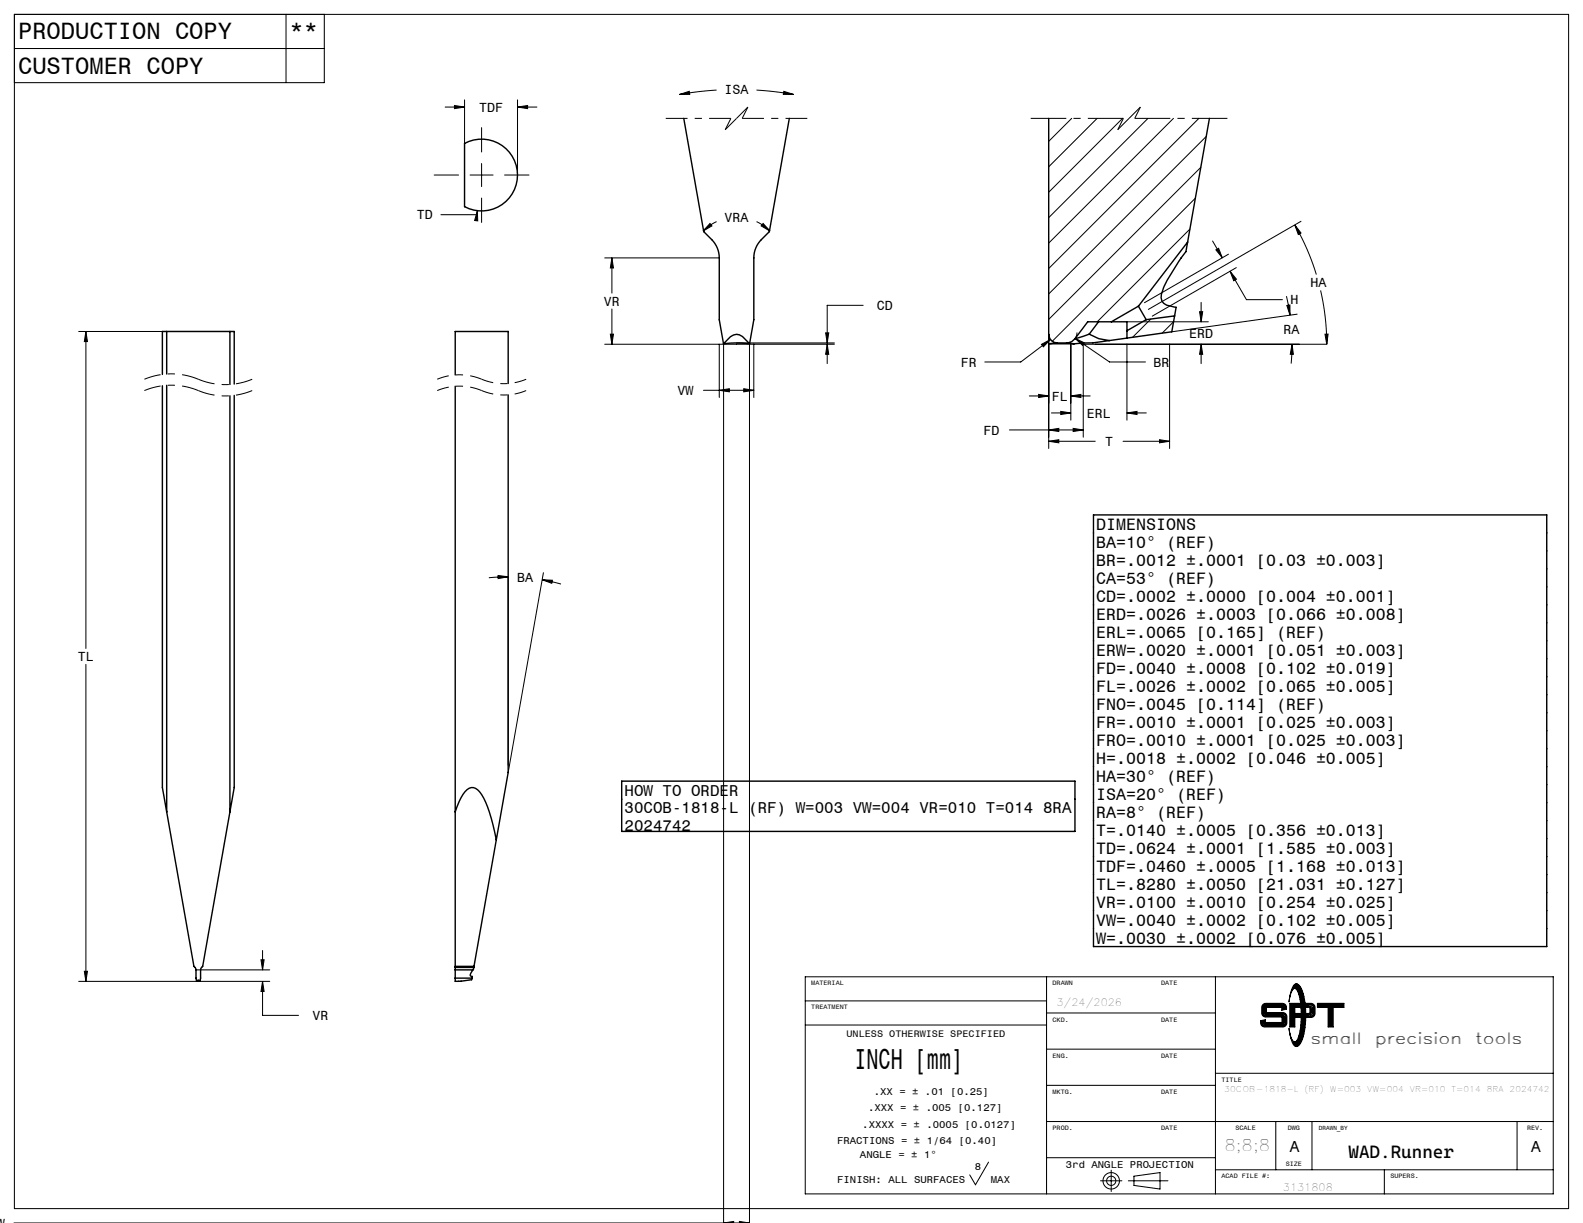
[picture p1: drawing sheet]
<svg xmlns="http://www.w3.org/2000/svg" width="279mm" height="216mm" viewBox="0 0 279 216" stroke-linecap="round" stroke-linejoin="round" font-family="sans-serif">
<g fill="none" stroke="#000" stroke-width=".25">
<path d="M82 25.3a6.3 6.3 0 0 1 9.3 5.6 6.3 6.3 0 0 1-9.3 5.6zM120.7 20.9l3.5 20a8.9 8.9 0 0 1 2.2 2.5l.4 .8 .2 1.3v10.9l.7 4.3M139.3 20.9l-3.5 20a8.9 8.9 0 0 0-2.2 2.5l-.4 .8-.2 1.3v10.9l-.7 4.3M185.1 20.9v38.1M213.5 20.9l-3.9 21.8M29.4 58.5h-.7v7.6M29.4 58.5v7.5M29.4 58.5h11.2M40.6 58.5h.7v9.3M40.6 58.5v9.4M185.1 59a1.52 1.52 0 0 0 1.5 1.5M185.1 59v1.7"/>
<path d="M189.7 59.8l-.5 .5-.9 .2M192.2 59l-2.5 .8M192.2 59l1.7 .8 1.9 .3M193.9 56.8l-1.7 2.2M196.2 56.8h2.7v1.6M196.2 56.8h-4.2l-2.3 3M198.9 58.4v1.3M200.9 54.1l1.4 2.3M200.9 54.1l-4.7 2.7M202.3 56.4l-3.4 2M207.3 55.8l-.5 2.8-13.9 1.9-3.3 .2M207.3 55.8l-5 .6"/>
<path d="M209.6 42.7l-.3 1.7a36.7 36.7 0 0 0-3.9 6.3l-.4 1.3a1.52 1.52 0 0 0 .9 1.9l1.7 .4-.3 1.5M209.6 42.7l-8.7 11.4M28.7 68.1v70.9l.7 4.3M29.4 68v75.3M40.6 69.9v73.4M41.3 69.8v69.2l-.7 4.3M80.3 66.2v-7.7h9.4v9.2M80.3 68.2v102.6M89.7 69.7v66.7l-2.1 11.9M127.7 60.7l1.2-1.3a1.59 1.59 0 0 1 2.2 0l1.2 1.3M127.7 60.7l2.3-.2 2.3 .2M185.1 60.7h4.5"/>
<path d="M186.6 60.5l-1.5 .2M186.6 60.5h1.7M188.3 60.5l1.3 .2M193 90.9h80v76.2h-80zM109.7 137.9h80v8.9h-80zM29.4 143.3l4.8 27.3 .4 .5 .1 2.1M40.6 143.3l-4.8 27.3-.4 .5-.1 2.1M80.3 143.3l.7-1.8a3.7 3.7 0 0 1 2.2-2.5 2.52 2.52 0 0 1 2.2 1.9l1 2.5 1.2 4.9M87.6 148.3l-3.9 22.3M34.7 173.2l.3-.2 .3 .2M34.7 173.2h.6M80.3 170.8v.4"/>
<path d="M80.3 171.2v2l2.9-.2 .1-.6-.3-.1v-.2l.5-.9M80.3 170.6h3.4M80.3 170.8h3.3M80.3 171.2h3.2M80.3 172.7h3M83.6 170.8l-.1 .4M83.7 170.6l-.1 .2"/>
</g>
<g fill="none" stroke="#000" stroke-width=".18">
<path d="M2.5 8.6h54.7M2.5 2.5h274.4v210.9h-274.4zM50.5 2.5v12.1M57.2 2.5v12.1h-54.7M78.6 18.9h3.4M80.2 18.6l1.8 .3-1.8 .3zM82 17.6v7.7M91.3 18.9l1.8-.3v.6zM91.3 17.6v13.3M91.3 18.9h3.5M119.9 16.7l1.8-.6v.6zM126.5 15.9l-3.3 .3-3.3 .5"/>
<path d="M133.5 15.9l3.3 .3 3.3 .5M138.3 16.1l1.8 .6h-1.8zM76.6 30.9h4.3M83 30.9h4M84.3 37.2v1.8l-.5-.1zM84.3 37.2l-.1 .7h-6.4M85 22.5v4.3M85 28.9v4M85 35v4.3M89.1 30.9h4.3M125.3 39.5l.4 .4-1.6 .9zM126.5 39.1l-1.3 .8-1.1 .9"/>
<path d="M133.5 39.1l1.3 .8 1.1 .9M134.7 39.5l1.2 1.3-1.6-.9zM189.2 20.9l-4.1 4.1M193.6 20.9l-8.5 8.5M198.1 20.9l-13 13M202.6 20.9l-17.5 17.5M207.1 20.9l-22 22M211 35l-25.3 25.2M211.6 20.9l-26.5 26.5M211.9 29.5l-26.8 26.9M212.9 24.1l-27.8 27.8M228.5 39.7l1.1 1.4-.5 .3z"/>
<path d="M228.5 39.7a42.1 42.1 0 0 1 3.8 8.8M229.6 39.1l-26.9 15.5M13.9 58.5h27.4M15.2 58.5l.2 1.8h-.5zM15.2 58.5v56M106.7 45.5h20.3M107.7 59h.6l-.3 1.8zM108 45.5l.3 1.8h-.6zM108 45.5v6.2M108 54.6v6.2M145.7 58.8h.6l-.3 1.7zM152.4 53.9h-6.4v6.6"/>
<path d="M185.4 59.9l-5.2 4h-6.4M189.8 59.7l1.6 .8-.3 .5zM189.8 59.7l6 4.2h6.4M190.1 58.7l-.1 .6-.3 .5M198.9 56.8h14.4M201 53.9l-.1 .2M203.1 56.3l-3.2 3.2M207.1 56.8l-2 2M210 40.4l-16.3 16.4M211.7 55h.6l-.3 1.8zM212 53.4v3.4M214 42.5l1.7 3"/>
<path d="M214.6 44.1l.5-.3 .6 1.7zM216.8 44.9l-14.8 8.5M217.1 47.9l1.1 1.4-.4 .3zM217.1 47.9l2.9 5h6.3M218.2 47.2l-14.8 8.6M227.1 52.3l.6 3.3M227.1 53.9l.6-.1v1.8zM228.9 55.5l-22.1 3.1M233.1 51.3a42.1 42.1 0 0 1 1.1 9.5M233.9 59h.5l-.2 1.8zM106.7 60.8h40.6M124.2 68.9h8.8"/>
<path d="M127 60.8v9.4M127 68.9l1.7-.3v.6zM127.7 60.8v155.1M130 60.5h17.3M131.3 68.6l1.7 .3-1.7 .3zM132.3 60.8v155.1M133 60.8v9.4M146 60.8l.3 1.7h-.6zM146 60.8v3.4M178.2 75.9h13M181.7 69.9h3.4M183.3 69.6l1.8 .3-1.8 .3z"/>
<path d="M183.8 60.8l1.6-.9-1.2 1.3zM185.1 75.9l1.8-.3v.6zM185.1 77.9l1.8-.3v.6zM185.1 60.8v18.4M185.1 77.9h8.2M185.6 72.9h3.4M187.2 72.6l1.8 .3-1.8 .3zM189 69.9l1.8-.3v.6zM189 60.8v13.4M189 69.9h3.4M189.4 75.6l1.8 .3-1.8 .3zM198.2 77.9h8.2"/>
<path d="M198.9 72.9l1.8-.3v.6zM198.9 60.8v13.4M198.9 72.9h3.4M204.7 77.6l1.7 .3-1.7 .3zM206.4 60.8v18.4M212 60.8v3.4M212 60.8l.3 1.7h-.6zM228 60.8l.3 1.8-.6-.1zM228 60.8l-.1 3.4M234.2 60.8h-43v16.4M15.2 117.3v55.9M87.9 101.6l1.8 .2-1.8 .3z"/>
<path d="M89.7 101.8l-3.4 .2M89.7 101.8v33.3M95.7 102.3l1.8 .1-.1 .6zM95.7 102.3l3.3 .8M95.9 101.1l-6.2 35.3M13.9 173.2h33.7M14.9 171.5h.5l-.2 1.7zM34.6 171.2h13M46.1 169.4h.5l-.3 1.8zM46.3 173.2v6h6.4M46.3 167.8v3.4M46.3 173.2l.3 1.8h-.5z"/>
<path d="M142.1 172.4h132.1v38.4h-132.1zM142.1 176.7h42.6M184.7 172.4v38.4M184.7 178.8h29.8M214.5 172.4v38.4M222.9 177.3l.5-.2h2.9a.79 .79 0 0 1 .8 1l-.9 .2v-.5h-2.7v.9h2.9a.72 .72 0 0 1 .7 .8v1.1a.72 .72 0 0 1-.7 .7h-3.2a.72 .72 0 0 1-.7-.7v-.4l.8-.2v.5h3v-1h-2.9a.72 .72 0 0 1-.7-.7v-1.1zM223 177.4l.4-.1h2.9a.61 .61 0 0 1 .6 .7l-.5 .2v-.5h-3v1.2h3a.58 .58 0 0 1 .6 .6v1.1a.58 .58 0 0 1-.6 .5h-3.2a.64 .64 0 0 1-.6-.8l.6-.1v.4h3.2v-1.2h-3a.58 .58 0 0 1-.6-.6v-1.1zM223.1 177.6l.3-.2h2.9l.3 .1 .2 .4-.3 .1v-.5h-3.3v1.5l3.4 .1 .2 .4-.1 1.4-.3 .1h-3.2l-.3-.1-.1-.5h.3v.4h3.5v-1.5l-3.4-.1-.2-.4zM223.1 177.8v1.1M223.4 179.1h3M226.6 177.7l.1 .2M226.7 179.4v1.3"/>
<path d="M227.6 177.1h1.9v.7h-1v1.1h1.1v.7h-1.1v1.7h-.9zM227.8 177.3h1.5l.1 .4h-1v1.4h1v.4h-1v1.6h-.6zM227.9 177.4h1.3v.1h-.9v1.7h1v.1h-1v1.7h-.4zM228.1 177.5v3.4M228.4 173.8a.69 .69 0 0 1 1.1 .5 13.7 13.7 0 0 1 0 9.9 .73 .73 0 0 1-.7 .6 .73 .73 0 0 1-.7-.7l-.3-.9-.3-1.6a3 3 0 0 0 1 2.3h.1a3.3 3.3 0 0 0 .9-2.4 12.8 12.8 0 0 0-.6-6.8 .45 .45 0 0 0-.5-.2 .45 .45 0 0 0-.4 .4l-.5 2 .5-2.2zM228.5 174a.51 .51 0 0 1 .6-.1 .51 .51 0 0 1 .3 .4 13.5 13.5 0 0 1 0 9.8l-.3 .4a.47 .47 0 0 1-.5 .1 .47 .47 0 0 1-.3-.4l-.1-.2a.67 .67 0 0 0 1-.6 14.4 14.4 0 0 0-.1-8.6 .6 .6 0 0 0-.9-.4zM228.6 174.1a1.91 1.91 0 0 1 1.1 1.8 15 15 0 0 1-.3 7.7l-.4 .5-.4 .2M228.8 174l-.3 .2a1.65 1.65 0 0 1 1.1 1.6 14.2 14.2 0 0 1-.4 7.9l-.3 .4-.4 .1 .3 .3M228.8 174h.1M228.8 174l.4 .2a8.5 8.5 0 0 1 1 5 8.5 8.5 0 0 1-1 5l-.4 .3M230.4 177.1h1a.72 .72 0 0 1 .7 .7v1.1a.72 .72 0 0 1-.7 .7h-.8v-.7l.5-.1 .1-.7-.2-.2-.5-.1zM230.6 177.3h.8a.58 .58 0 0 1 .6 .5v1.1a.58 .58 0 0 1-.6 .6h-.7v-.4l.4-.1 .2-.2v-.7l-.1-.4h-.6z"/>
<path d="M230.8 177.4h.7l.3 .4v1.3l-.3 .2h-.6v-.1l.3-.1 .3-.2v-1a.58 .58 0 0 0-.7-.4zM231.4 177.6l.3 .2v1.2l-.3 .2M232.5 177.1h4.7v.7h-1.9v3.5h-.9v-3.5h-1.9zM232.7 177.3h4.4v.4h-1.9v3.4h-.6v-3.4h-1.9zM232.8 177.4h4.1v.1h-1.9v3.5h-.3v-3.5h-1.9zM234.9 177.6v3.3M142.1 181h42.6M184.7 191.6h29.8M184.7 198h89.5M184.7 185.2h29.8M214.5 189.5h59.7M222.9 180.5v.2"/>
<path d="M223.2 180.9h3.2M225.2 198v8.5M228.8 184.5h.1M231.6 198v8.5M267.8 198v8.5M2.5 215.9h129.8M128 215.9h-.3l1.8-.3v.3M132.3 215.9l-1.8-.3v.3M132.3 215.9h-.3M174.5 205.2l-2.3 4-1-1.8M184.7 204.4h29.8M194.2 208.5h3.8"/>
<path d="M196.1 206.6v3.7M199.2 208.5h6.9M200.1 207.6l4.6-.6v2.9l-4.6-.6zM214.5 206.5h59.7M244.3 206.5v4.3"/>
<circle cx="196.1" cy="208.5" r=".81"/>
<circle cx="196.1" cy="208.5" r="1.45"/>
</g>
<path d="M85 68.9a10.2 10.2 0 0 0-7.8 0M85 66.9a10.2 10.2 0 0 0-7.8 0M92.9 68.9a10.2 10.2 0 0 1-7.9 0M92.9 66.9a10.2 10.2 0 0 1-7.9 0" fill="none" stroke="#000" stroke-width=".18" stroke-dasharray="6.3 1.3 1.3 1.3" stroke-dashoffset="4.2" stroke-linecap="butt"/>
<path d="M35 68.9a12.4 12.4 0 0 0-9.5 0M35 66.9a12.4 12.4 0 0 0-9.5 0M44.5 68.9a12.4 12.4 0 0 1-9.5 0M44.5 66.9a12.4 12.4 0 0 1-9.5 0" fill="none" stroke="#000" stroke-width=".18" stroke-dasharray="6.3 1.3 1.3 1.3" stroke-dashoffset="3.4" stroke-linecap="butt"/>
<path d="M129 20.9h-11.5M142.5 20.9h-11.5" fill="none" stroke="#000" stroke-width=".18" stroke-dasharray="6.3 1.3 1.3 1.3" stroke-dashoffset="2.5" stroke-linecap="butt"/>
<path d="M132 18.9l-2 2M201.3 18.9l-2 2M128 22.9l1-2M130 20.9l-2 2M131 20.9l1-2M197.3 22.9l1-2M199.3 20.9l-2 2M200.3 20.9l1-2" fill="none" stroke="#000" stroke-width=".18" stroke-dasharray="6.3 1.3 1.3 1.3" stroke-linecap="butt"/>
<path d="M198.3 20.9h-16.4M216.6 20.9h-16.3" fill="none" stroke="#000" stroke-width=".18" stroke-dasharray="6.3 1.3 1.3 1.3" stroke-dashoffset=".1" stroke-linecap="butt"/>
<path d="M95.7 102.3l1.8 .1-.1 .6zM87.9 101.6l1.8 .2-1.8 .3zM46.3 173.2l.3 1.8h-.5zM46.1 169.4h.5l-.3 1.8zM15.2 58.5l.2 1.8h-.5zM14.9 171.5h.5l-.2 1.7zM84.3 37.2l-.5 1.7 .5 .1zM91.3 18.9l1.8-.3v.6zM80.2 18.6l1.8 .3-1.8 .3zM130.5 215.6l1.8 .3h-1.8zM127.7 215.9l1.8-.3v.3zM119.9 16.7h1.8v-.6zM138.3 16.1v.6h1.8zM107.7 59h.6l-.3 1.8zM108 45.5l.3 1.8h-.6zM127 68.9l1.7-.3v.6zM131.3 68.6l1.7 .3-1.7 .3zM125.3 39.5l-1.2 1.3 1.6-.9zM134.7 39.5l-.4 .4 1.6 .9zM146 60.8l.3 1.7h-.6zM145.7 58.8h.6l-.3 1.7zM185.1 75.9l1.8-.3v.6zM189.4 75.6l1.8 .3-1.8 .3zM228 60.8l.3 1.8-.6-.1zM227.1 53.9l.6-.1v1.8zM204.7 77.6l1.7 .3-1.7 .3zM185.1 77.9l1.8-.3v.6zM211.7 55h.6l-.3 1.8zM212 60.8l.3 1.7h-.6zM198.9 72.9l1.8-.3v.6zM187.2 72.6l1.8 .3-1.8 .3zM189 69.9l1.8-.3v.6zM183.3 69.6l1.8 .3-1.8 .3zM214.6 44.1l.5-.3 .6 1.7zM217.1 47.9l1.1 1.4-.4 .3zM233.9 59h.5l-.2 1.8zM228.5 39.7l1.1 1.4-.5 .3zM183.8 60.8l.4 .4 1.2-1.3zM189.8 59.7l1.3 1.3 .3-.5z" fill="#000"/>
<text font-size="5.1" x="150.8" y="188.8">INCH [mm]</text>
<g font-size="4.2">
<text x="3.2" y="6.8">PRODUCTION COPY</text>
<text x="51.1" y="6.8">**</text>
<text x="3.2" y="13">CUSTOMER COPY</text>
</g>
<text font-size="3.2" x="238" y="204.5">WAD.Runner</text>
<g font-size="2.9">
<text x="193.5" y="93.6">DIMENSIONS</text>
<text x="193.5" y="96.7">BA=10° (REF)</text>
<text x="193.5" y="99.9">BR=.0012 ±.0001 [0.03 ±0.003]</text>
<text x="193.5" y="103.1">CA=53° (REF)</text>
<text x="193.5" y="106.3">CD=.0002 ±.0000 [0.004 ±0.001]</text>
<text x="193.5" y="109.4">ERD=.0026 ±.0003 [0.066 ±0.008]</text>
<text x="193.5" y="112.6">ERL=.0065 [0.165] (REF)</text>
<text x="193.5" y="115.8">ERW=.0020 ±.0001 [0.051 ±0.003]</text>
<text x="193.5" y="119">FD=.0040 ±.0008 [0.102 ±0.019]</text>
<text x="193.5" y="122.1">FL=.0026 ±.0002 [0.065 ±0.005]</text>
<text x="193.5" y="125.3">FNO=.0045 [0.114] (REF)</text>
<text x="193.5" y="128.5">FR=.0010 ±.0001 [0.025 ±0.003]</text>
<text x="193.5" y="131.6">FRO=.0010 ±.0001 [0.025 ±0.003]</text>
<text x="193.5" y="134.8">H=.0018 ±.0002 [0.046 ±0.005]</text>
<text x="193.5" y="138">HA=30° (REF)</text>
<text x="193.5" y="141.2">ISA=20° (REF)</text>
<text x="193.5" y="144.3">RA=8° (REF)</text>
<text x="193.5" y="147.5">T=.0140 ±.0005 [0.356 ±0.013]</text>
<text x="193.5" y="150.7">TD=.0624 ±.0001 [1.585 ±0.003]</text>
<text x="193.5" y="153.9">TDF=.0460 ±.0005 [1.168 ±0.013]</text>
<text x="193.5" y="157">TL=.8280 ±.0050 [21.031 ±0.127]</text>
<text x="193.5" y="160.2">VR=.0100 ±.0010 [0.254 ±0.025]</text>
<text x="193.5" y="163.4">VW=.0040 ±.0002 [0.102 ±0.005]</text>
<text x="193.5" y="166.6">W=.0030 ±.0002 [0.076 ±0.005]</text>
</g>
<g font-size="2.8">
<text x="110.2" y="140.5">HOW TO ORDER</text>
<text x="110.2" y="143.6">30COB-1818-L (RF) W=003 VW=004 VR=010 T=014 8RA</text>
<text x="110.2" y="146.7">2024742</text>
<text x="231.4" y="184.3">small</text>
<text x="242.8" y="184.3">precision</text>
<text x="260.5" y="184.3">tools</text>
<text x="216.1" y="203.3">8;8;8</text>
<text x="227.7" y="203.3">A</text>
<text x="270.3" y="203.3">A</text>
</g>
<g font-size="2.3">
<text x="127.9" y="16.6">ISA</text>
<text x="84.6" y="19.7">TDF</text>
<text x="73.6" y="38.7">TD</text>
<text x="127.9" y="39.2">VRA</text>
<text x="106.6" y="54">VR</text>
<text x="227.8" y="53.7">H</text>
<text x="231.3" y="50.7">HA</text>
<text x="154.8" y="54.7">CD</text>
<text x="209.9" y="59.6">ERD</text>
<text x="226.5" y="59">RA</text>
<text x="169.6" y="64.7">FR</text>
<text x="203.6" y="64.7">BR</text>
<text x="119.6" y="69.7">VW</text>
<text x="185.6" y="70.7">FL</text>
<text x="173.6" y="76.7">FD</text>
<text x="191.8" y="73.7">ERL</text>
<text x="195.1" y="78.7">T</text>
<text x="91.3" y="102.8">BA</text>
<text x="13.8" y="116.7">TL</text>
<text x="55.1" y="180.1">VR</text>
<text x="-.7" y="216.7">W</text>
</g>
<g font-size="1.8">
<text x="186.5" y="177.6">3/24/2026</text>
<text x="153.2" y="196.2">.XXX = ± .005 [0.127]</text>
<text x="154.2" y="193.3">.XX = ± .01 [0.25]</text>
<text x="147.7" y="201.9">FRACTIONS = ± 1/64 [0.40]</text>
<text x="152.2" y="199">.XXXX = ± .0005 [0.0127]</text>
<text x="147.8" y="208.8">FINISH: ALL SURFACES</text>
<text x="151.8" y="204.5">ANGLE = ± 1°</text>
<text x="172.1" y="206.5">8</text>
<text x="174.9" y="208.8">MAX</text>
<text x="188.1" y="206.2">3rd ANGLE PROJECTION</text>
<text x="226.4" y="210.2">3131808</text>
</g>
<text font-size="1.7" x="149.4" y="183">UNLESS OTHERWISE SPECIFIED</text>
<g font-size="1.4">
<text x="216.1" y="192.8">30COB-1818-L</text>
<text x="230.3" y="192.8">(RF)</text>
<text x="234.7" y="192.8">W=003</text>
<text x="241.3" y="192.8">VW=004</text>
<text x="248.8" y="192.8">VR=010</text>
<text x="256.2" y="192.8">T=014</text>
<text x="262.4" y="192.8">8RA</text>
<text x="266.5" y="192.8">2024742</text>
</g>
<g font-size="1.1">
<text x="143.2" y="173.9">MATERIAL</text>
<text x="185.8" y="173.9">DRAWN</text>
<text x="204.9" y="173.9">DATE</text>
<text x="143.2" y="178.2">TREATMENT</text>
<text x="185.8" y="180.3">CKD.</text>
<text x="204.9" y="180.3">DATE</text>
<text x="185.8" y="186.7">ENG.</text>
<text x="204.9" y="186.7">DATE</text>
<text x="215.6" y="191">TITLE</text>
<text x="185.8" y="193.1">MKTG.</text>
<text x="204.9" y="193.1">DATE</text>
<text x="185.8" y="199.5">PROD.</text>
<text x="204.9" y="199.5">DATE</text>
<text x="218.1" y="199.5">SCALE</text>
<text x="227.3" y="199.5">DWG</text>
<text x="232.8" y="199.5">DRAWN_BY</text>
<text x="269.5" y="199.5">REV.</text>
<text x="215.6" y="208">ACAD FILE #:</text>
<text x="226.9" y="205.9">SIZE</text>
<text x="245.4" y="208">SUPERS.</text>
</g>
</svg>
